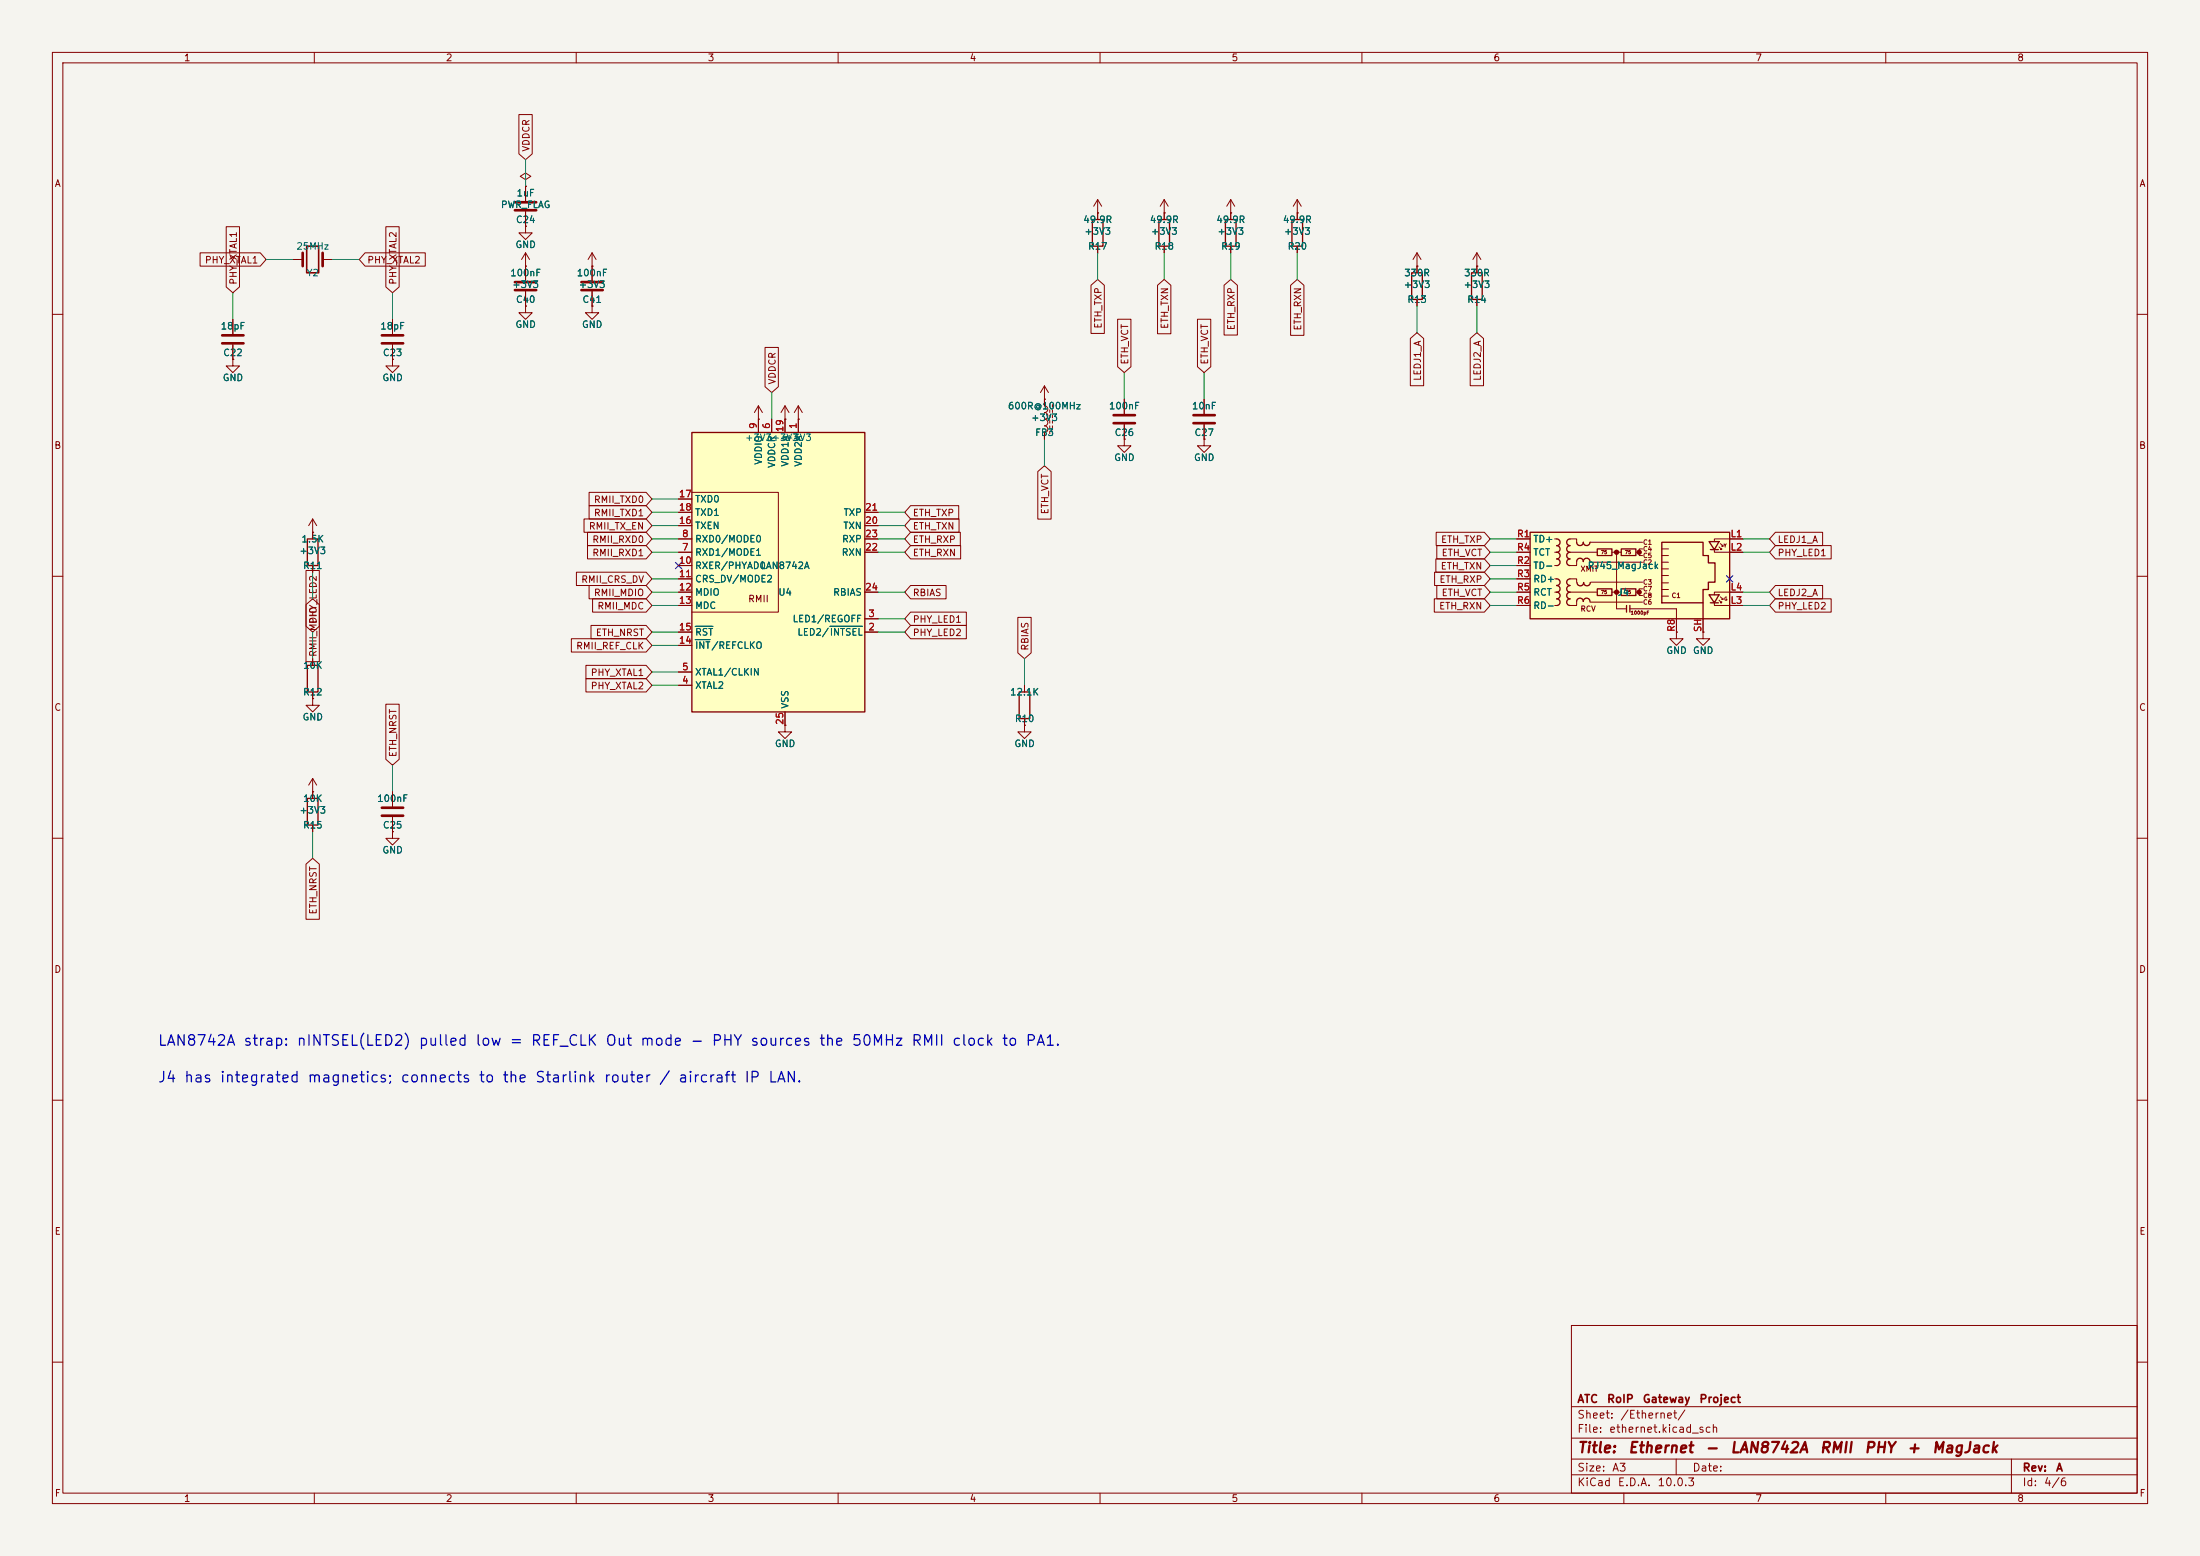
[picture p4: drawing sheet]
<svg xmlns="http://www.w3.org/2000/svg" width="420mm" height="297mm" viewBox="0 0 420 297" stroke-linecap="round" stroke-linejoin="round" font-family="sans-serif">
<path d="M0 0h420v297h-420z" fill="#f5f4ef" stroke="#f5f4ef" stroke-width=".19"/>
<g fill="none" stroke="#840000" stroke-width=".19">
<path d="M10 10h400v277h-400zM12 12h396v273h-396zM60 10v2M110 10v2M160 10v2M210 10v2M260 10v2M310 10v2M360 10v2M100.3 35.6v2.8M209.5 38.1v3.8M209.5 38.1l-.7 1.3"/>
<path d="M209.5 38.1l.8 1.3M222.2 38.1l-.7 1.3M222.2 38.1l.8 1.3M222.2 38.1v2.5M234.9 38.1v3.8M234.9 38.1l-.7 1.3M234.9 38.1l.8 1.3M247.6 38.1l-.7 1.3M247.6 38.1l.8 1.3M247.6 38.1v3.8M55.9 49.5h1.9M61.6 49.5h1.9"/>
<path d="M100.3 43.2v1.3h1.3l-1.3 1.2-1.2-1.2h1.2M100.3 43.2h.1M100.3 58.4v1.3h1.3l-1.3 1.3-1.2-1.3h1.2M100.3 58.4h.1M100.3 50.8h.1M100.3 40.4v2.8M100.3 48.3v5.3M100.3 55.6v2.8M100.3 48.3l-.7 1.2M100.3 48.3l.8 1.2M113 58.4v1.3h1.3l-1.3 1.3-1.2-1.3h1.2M113 58.4h.1"/>
<path d="M113 50.8h.1M113 48.3l-.7 1.2M113 48.3l.8 1.2M113 48.3v5.3M113 55.6v2.8M209.5 40.6h.1M209.5 47v1.3M222.2 40.6h.1M234.9 40.6h.1M234.9 47v1.3M247.6 40.6h.1M247.6 47v1.3"/>
<path d="M270.5 50.8h.1M270.5 48.3l-.8 1.2M270.5 48.3l.8 1.2M270.5 48.3v3.8M270.5 57.2v1.2M281.9 50.8h.1M281.9 48.3l-.7 1.2M281.9 48.3l.8 1.2M281.9 48.3v2.5M10 60h2M44.4 68.6v1.3h1.3l-1.3 1.2-1.2-1.2h1.2M44.4 68.6h.1"/>
<path d="M44.4 61v2.8M44.4 65.8v2.8M74.9 68.6v1.3h1.3l-1.3 1.2-1.2-1.2h1.2M74.9 68.6h.1M74.9 61v2.8M74.9 65.8v2.8M144.8 77.5l-.8 1.2M144.8 77.5l.7 1.2M144.8 77.5v2.5M149.9 77.5l-.8 1.2M149.9 77.5l.7 1.2M149.9 77.5v2.5"/>
<path d="M152.4 77.5l-.8 1.2M152.4 77.5l.8 1.2M152.4 77.5v2.5M199.4 76.2h.1M199.4 73.7v3.8a.64 .64 0 0 1 .6 .6 .64 .64 0 0 1-.6 .6 .64 .64 0 0 1 .6 .7 .64 .64 0 0 1-.6 .6M199.4 73.7l-.8 1.2M199.4 73.7l.8 1.2M200.4 77.2v.5M200.4 78.2v.5M200.4 79.2v.6M200.9 77.2v.5M200.9 78.2v.5"/>
<path d="M200.9 79.2v.6M229.9 76.2v2.8M408 60h2M59.7 99.1v3.8M59.7 99.1l-.8 1.2M59.7 99.1l.8 1.2M144.8 80h.1M149.9 80h.1M152.4 80h.1M199.4 80a.64 .64 0 0 1 .6 .6 .64 .64 0 0 1-.6 .7 .64 .64 0 0 1 .6 .6 .64 .64 0 0 1-.6 .7v1.2M200.4 80.3v.5M200.4 81.3v.5"/>
<path d="M200.4 82.3v.5M200.9 80.3v.5M200.9 81.3v.5M200.9 82.3v.5M214.6 83.8v1.3h1.3l-1.3 1.3-1.2-1.3h1.2M214.6 83.8h.1M229.9 83.8v1.3h1.2l-1.2 1.3-1.3-1.3h1.3M229.9 83.8h.1M229.9 81v2.8M10 110h2M59.7 101.6h.1M59.7 108v1.2"/>
<path d="M408 110h2M59.7 133.4v1.2h1.3l-1.3 1.3-1.3-1.3h1.3M59.7 133.4h.1M59.7 125.7v1.3M59.7 132.1v1.3M149.9 138.4v1.3h1.2l-1.2 1.3-1.3-1.3h1.3M149.9 138.4h.1M195.6 138.4v1.3h1.2l-1.2 1.3-1.3-1.3h1.3M195.6 138.4h.1M195.6 130.8v1.3M195.6 137.2v1.2M10 160h2"/>
<path d="M59.7 151.1v1.3M59.7 157.5v1.3M74.9 158.8v1.2h1.3l-1.3 1.3-1.2-1.3h1.2M74.9 158.8h.1M74.9 151.1v2.8M74.9 156v2.8M408 160h2M10 210h2M408 210h2M300 253h108v32h-108zM10 260h2M300 278.5h108"/>
<path d="M300 274.5h108M300 268.5h108M320 278.5v3M384 278.5v6.5M408 260h2M60 285v2M110 285v2M160 285v2M210 285v2M260 285v2M300 281.5h108M310 285v2"/>
<path d="M360 285v2"/>
</g>
<g fill="none" stroke="#840000" stroke-width=".51">
<path d="M98.3 38.6h4.1M57.8 48.3v2.5M61.6 48.3v2.5M98.3 53.8h4.1M98.3 55.4h4.1M98.3 40.1h4.1M111 53.8h4.1M111 55.4h4.1M42.4 64h4.1M42.4 65.5h4.1M72.9 64h4.1M72.9 65.5h4.1"/>
<path d="M227.8 79.2h4.1M227.8 80.8h4.1M72.9 154.2h4.1M72.9 155.7h4.1"/>
</g>
<path d="M208.5 41.9h2.1v5.1h-2.1zM233.9 41.9h2.1v5.1h-2.1zM246.6 41.9h2.1v5.1h-2.1zM269.5 52.1h2v5.1h-2zM58.7 102.9h2v5.1h-2zM58.7 127h2v5.1h-2zM194.6 132.1h2v5.1h-2zM58.7 152.4h2v5.1h-2z" fill="none" stroke="#840000" stroke-width=".25"/>
<path d="M58.5 47h2.3v5.1h-2.3z" fill="none" stroke="#840000" stroke-width=".3"/>
<path d="M132.1 82.6h33v53.3h-33z" fill="#ffffc2"/>
<path d="M132.1 82.6h33v53.3h-33z" fill="none" stroke="#840000" stroke-width=".25"/>
<g fill="none" stroke="#840000" stroke-width=".19">
<path d="M100.3 34.3l1-.6-1-.7-1 .7 1 .6v1.3M100.3 35.6h.1M129.5 95.3h2.6M129.5 97.8h2.6M132.1 94h16.5v22.8h-16.5M144.8 80v2.6M147.3 80v2.6M149.9 80v2.6M152.4 80v2.6M165.1 97.8h2.5M129.5 105.4h2.6M129.5 102.9h2.6"/>
<path d="M129.5 108h2.6M129.5 110.5h2.6M129.5 113h2.6M129.5 115.6h2.6M129.5 100.3h2.6M165.1 118.1h2.5M165.1 105.4h2.5M165.1 102.9h2.5M165.1 113h2.5M165.1 100.3h2.5M129.5 120.7h2.6M129.5 130.8h2.6"/>
<path d="M129.5 128.3h2.6M129.5 123.2h2.6M149.9 135.9v2.5M165.1 120.7h2.5M59.7 151.1h.1M59.7 148.6l-.8 1.3M59.7 148.6l.8 1.3M59.7 148.6v2.5"/>
</g>
<path d="M132.7 119.5h3.4M158.4 119.5h6.3M132.7 122.1h2.9" fill="none" stroke="#006464" stroke-width=".19"/>
<path d="M292.1 101.6h38.1v16.5h-38.1z" fill="#ffffc2"/>
<g fill="#840000" stroke="#840000" stroke-width=".51">
<circle cx="308.6" cy="105.4" r=".25"/>
<circle cx="308.6" cy="113" r=".25"/>
<circle cx="312.9" cy="105.4" r=".25"/>
<circle cx="312.9" cy="113" r=".25"/>
</g>
<g fill="none" stroke="#840000" stroke-width=".19">
<path d="M99.1 21.9h2.5v7.5l-1.3 1.1-1.2-1.1zM100.3 35.6h.1M100.3 35.6v2.8M38.2 48.3h11.5l1.1 1.2-1.1 1.3h-11.5zM43.2 43.3h2.5v11.5l-1.3 1.1-1.2-1.1zM69.7 48.3h11.5v2.5h-11.5l-1.1-1.3zM73.7 43.3h2.5v11.5l-1.3 1.1-1.2-1.1zM100.3 58.4h.1M100.3 50.8h.1M100.3 43.2h.1M100.3 40.4v2.8M100.3 50.8v2.8"/>
<path d="M100.3 55.6v2.8M113 58.4h.1M113 50.8h.1M113 50.8v2.8M113 55.6v2.8M208.3 54.5l1.2-1.2 1.3 1.2v9.1h-2.5zM209.5 40.6h.1M209.5 40.6v1.3M209.5 47v1.3M221 54.5l1.2-1.2 1.3 1.2v9.2h-2.5zM222.2 40.6h.1M222.2 40.6v1.3"/>
<path d="M222.2 47v1.3M233.7 54.5l1.2-1.2 1.3 1.2v9.4h-2.5zM234.9 40.6h.1M234.9 40.6v1.3M234.9 47v1.3M246.4 54.5l1.2-1.2 1.3 1.2v9.5h-2.5zM247.6 40.6h.1M247.6 40.6v1.3M247.6 47v1.3M270.5 50.8h.1M270.5 50.8v1.3M270.5 57.2v1.2"/>
<path d="M281.9 50.8h.1M281.9 50.8v1.3M281.9 57.2v1.2M44.4 68.6h.1M44.4 61v2.8M44.4 65.8v2.8M74.9 68.6h.1M74.9 61v2.8M74.9 65.8v2.8M146 66.3h2.6v7.5l-1.3 1.1-1.3-1.1zM199.4 76.2h.1M199.4 76.2v1.3"/>
<path d="M213.4 60.9h2.5v9.1l-1.3 1.1-1.2-1.1zM214.6 76.2v2.8M228.6 60.9h2.5v9.1l-1.2 1.1-1.3-1.1zM229.9 76.2v2.8M269.2 64.6l1.3-1.1 1.3 1.1v9h-2.6zM280.7 64.6l1.2-1.1 1.3 1.1v9h-2.5zM111.5 99.1h11.8l1.2 1.2-1.2 1.3h-11.8zM112.5 94h10.8l1.2 1.3-1.2 1.2h-10.8zM112.5 96.5h10.8l1.2 1.3-1.2 1.3h-10.8zM129.5 95.3h2.6M129.5 97.8h2.6M144.8 80h.1"/>
<path d="M144.8 80v2.6M147.3 80v2.6M149.9 80h.1M149.9 80v2.6M152.4 80h.1M152.4 80v2.6M165.1 97.8h2.5M173.8 99.1h9.3v2.5h-9.3l-1.1-1.3zM173.8 96.5h9.2v2.6h-9.2l-1.1-1.3zM198.1 90l1.3-1.1 1.3 1.1v9.1h-2.6zM199.4 82.6v1.2M214.6 83.8h.1"/>
<path d="M214.6 81v2.8M229.9 83.8h.1M229.9 81v2.8M58.4 108.9h2.6v10.6l-1.3 1.2-1.3-1.2zM58.4 115.4l1.3-1.1 1.3 1.1v10.9h-2.6zM59.7 101.6h.1M59.7 101.6v1.3M59.7 108v1.2M110 109.2h13.3l1.2 1.3-1.2 1.3h-13.3zM112.2 104.1h11.1l1.2 1.3-1.2 1.3h-11.1zM112.2 101.6h11.1l1.2 1.3-1.2 1.2h-11.1zM112.5 111.8h10.8l1.2 1.2-1.2 1.3h-10.8z"/>
<path d="M112.8 119.4h10.5l1.2 1.3-1.2 1.2h-10.5zM113.1 114.3h10.2l1.2 1.3-1.2 1.2h-10.2zM129.5 105.4h2.6M129.5 113h2.6M129.5 102.9h2.6M129.5 108h2.6M129.5 110.5h2.6M129.5 115.6h2.6M129.5 100.3h2.6M165.1 105.4h2.5M165.1 113h2.5M165.1 102.9h2.5"/>
<path d="M165.1 118.1h2.5M165.1 100.3h2.5M173.8 104.1h9.6v2.6h-9.6l-1.1-1.3zM173.8 111.8h6.8v2.5h-6.8l-1.1-1.3zM173.8 101.6h9.5v2.5h-9.5l-1.1-1.2zM173.8 119.4h10.7v2.5h-10.7l-1.1-1.2zM173.8 116.8h10.7v2.6h-10.7l-1.1-1.3zM194.3 117.8h2.6v6.8l-1.3 1.1-1.3-1.1zM273.8 114.3h9.6l1.1 1.3-1.1 1.2h-9.6zM273.9 109.2h9.5l1.1 1.3-1.1 1.3h-9.5zM274.1 106.7h9.3l1.1 1.3-1.1 1.2h-9.3zM274.2 101.6h9.2l1.1 1.3-1.1 1.2h-9.2z"/>
<path d="M274.3 104.1h9.1l1.1 1.3-1.1 1.3h-9.1zM274.3 111.8h9.1l1.1 1.2-1.1 1.3h-9.1zM289.6 105.4h2.5M289.6 113h2.5M289.6 102.9h2.5M289.6 108h2.5M289.6 110.5h2.5M289.6 115.6h2.5M296.8 105.4h.4M296.8 113h.4M296.8 102.9h.4M296.8 108h.4"/>
<path d="M296.8 110.5h.4M296.8 115.6h.4M299.7 102.9h1.3v.6M299.7 110.5h1.3v.6M299.7 105.4h5.2M299.7 113h5.1M301 107.3v.7h-1.3M301 114.9v.7h-1.3M303.5 103.5h10.1M303.5 107.3h10.1M303.5 114.9h10.1M303.7 111.1h9.9"/>
<path d="M307.7 105.4h1.8M307.7 113h1.8M308.6 105.4v10.8h1.9M311.1 116.2h8.9v4.5M312.4 105.4h.5M312.4 113h.5M313.6 104.8h-.7v1.2h.7M313.6 112.4h-.7v1.3h.7M317.2 107.3h1.3M317.2 108.6h1.3M317.2 109.9h1.3M317.2 111.3h1.3"/>
<path d="M317.2 112.5h1.3M317.2 104.8h1.3M317.2 106h1.3M317.2 113.8h1.3M325.1 118.1v2.6M327.3 104.9v.5h5.4M327.3 115.1v.5h5.4M328.2 104.4l.5 .5h-.3M328.2 114.6l.5 .5h-.3M328.4 103.8l.5 .5h-.2M328.4 113.9l.5 .5h-.2M328.7 104.6v.3"/>
<path d="M328.7 114.8v.3M328.9 104v.3M328.9 114.2v.2M332.7 102.9h-5.4v.5M332.7 113h-5.4v.5M338.9 101.6h9v2.5h-9l-1.1-1.2zM338.9 104.1h10.7v2.6h-10.7l-1.1-1.3zM338.9 114.3h10.7v2.5h-10.7l-1.1-1.2zM338.9 111.8h9v2.5h-9l-1.1-1.3zM59.7 133.4h.1M59.7 125.7v1.3M59.7 132.1v1.3"/>
<path d="M73.7 134.4h2.5v10.5l-1.3 1.2-1.2-1.2zM109.1 121.9h14.2l1.2 1.3-1.2 1.3h-14.2zM111.9 129.5h11.4l1.2 1.3-1.2 1.3h-11.4zM111.9 127h11.4l1.2 1.3-1.2 1.2h-11.4zM129.5 120.7h2.6M129.5 130.8h2.6M129.5 128.3h2.6M129.5 123.2h2.6M149.9 138.4h.1M149.9 135.9v2.5M165.1 120.7h2.5M195.6 138.4h.1"/>
<path d="M195.6 130.8v1.3M195.6 137.2v1.2M320 120.7v1.2h1.3l-1.3 1.3-1.2-1.3h1.2M320 120.7h.1M325.1 120.7v1.2h1.3l-1.3 1.3-1.3-1.3h1.3M325.1 120.7h.1M59.7 151.1h.1M59.7 151.1v1.3M59.7 157.5v1.3M74.9 158.8h.1M74.9 151.1v2.8M74.9 156v2.8"/>
<path d="M58.4 164.9l1.3-1.1 1.3 1.1v10.6h-2.6z"/>
</g>
<g fill="none" stroke="#840000" stroke-width=".25">
<path d="M221.2 41.9h2.1v5.1h-2.1zM280.9 52.1h2.1v5.1h-2.1zM292.1 101.6h38.1v16.5h-38.1zM297.2 110.5a.64 .64 0 0 1 .6 .6 .64 .64 0 0 1-.6 .7 .64 .64 0 0 1 .6 .6 .64 .64 0 0 1-.6 .6M297.2 102.9a.64 .64 0 0 1 .6 .6 .64 .64 0 0 1-.6 .6 .64 .64 0 0 1 .6 .7 .64 .64 0 0 1-.6 .6 .63 .63 0 0 1 .6 .7 .63 .63 0 0 1-.6 .6 .63 .63 0 0 1 .6 .6 .63 .63 0 0 1-.6 .7M297.2 113a.64 .64 0 0 1 .6 .7 .64 .64 0 0 1-.6 .6 .64 .64 0 0 1 .6 .6 .64 .64 0 0 1-.6 .7M299.7 102.9a.63 .63 0 0 0-.6 .6 .63 .63 0 0 0 .6 .6 .64 .64 0 0 0-.6 .7 .64 .64 0 0 0 .6 .6 .64 .64 0 0 0-.6 .6 .64 .64 0 0 0 .6 .7 .63 .63 0 0 0-.6 .6 .63 .63 0 0 0 .6 .7M299.7 110.5a.63 .63 0 0 0-.6 .6 .63 .63 0 0 0 .6 .7 .64 .64 0 0 0-.6 .6 .64 .64 0 0 0 .6 .6M299.7 113a.63 .63 0 0 0-.6 .7 .63 .63 0 0 0 .6 .6 .63 .63 0 0 0-.6 .7 .63 .63 0 0 0 .6 .6M301 114.8a.64 .64 0 0 1 .6-.6 .64 .64 0 0 1 .7 .6M302.3 114.8a.64 .64 0 0 1 .6-.6 .64 .64 0 0 1 .6 .6M303.5 103.5a.64 .64 0 0 1-.6 .6 .64 .64 0 0 1-.6-.6 .64 .64 0 0 1-.7 .6 .64 .64 0 0 1-.6-.6"/>
<path d="M303.5 107.2a.64 .64 0 0 0-.6-.6 .64 .64 0 0 0-.6 .6 .64 .64 0 0 0-.7-.6 .64 .64 0 0 0-.6 .6M303.6 111.2a.64 .64 0 0 1-.6 .6 .64 .64 0 0 1-.7-.6 .64 .64 0 0 1-.6 .6 .64 .64 0 0 1-.6-.6M304.9 104.8h2.8v1.2h-2.8zM304.9 112.4h2.8v1.3h-2.8zM309.5 104.8h2.8v1.2h-2.8zM309.5 112.4h2.8v1.3h-2.8zM310.5 115.6v1.2M311.1 115.6v1.2M317.2 103.5h7.9v2.5h1v1.4h1.3v3.7h-1.3v1.4h-1v2.6h-7.9zM325.1 115.1v3M326.3 103.4h1.9l-.9 1.5zM326.3 113.5h1.9l-.9 1.6z"/>
<path d="M326.5 104.9h1.5M326.5 115.1h1.5"/>
</g>
<path d="M212.6 79.2h4.1M212.6 80.8h4.1" fill="none" stroke="#840000" stroke-width=".51"/>
<g fill="none" stroke="#009600" stroke-width=".19">
<path d="M100.3 30.5v5.1M44.4 55.9v5.1M50.8 49.5h5.1M63.5 49.5h5.1M74.9 55.9v5.1M209.5 48.3v5M222.2 48.3v5M234.9 48.3v5M247.6 48.3v5M270.5 58.4v5.1M281.9 58.4v5.1M147.3 74.9v5.1"/>
<path d="M214.6 71.1v5.1M229.9 71.1v5.1M124.5 95.3h5M124.5 97.8h5M167.6 97.8h5.1M199.4 83.8v5.1M59.7 109.2v5.1M124.5 100.3h5M124.5 105.4h5M124.5 113h5M124.5 115.6h5M124.5 102.9h5"/>
<path d="M124.5 110.5h5M167.6 100.3h5.1M167.6 105.4h5.1M167.6 113h5.1M167.6 118.1h5.1M167.6 102.9h5.1M284.5 105.4h5.1M284.5 113h5.1M284.5 115.6h5.1M284.5 102.9h5.1M284.5 108h5.1M284.5 110.5h5.1"/>
<path d="M332.7 105.4h5.1M332.7 113h5.1M332.7 115.6h5.1M332.7 102.9h5.1M59.7 120.7v5M124.5 120.7h5M124.5 123.2h5M124.5 130.8h5M124.5 128.3h5M167.6 120.7h5.1M195.6 125.7v5.1M59.7 158.8v5"/>
<path d="M74.9 146.1v5"/>
</g>
<path d="M128.9 107.3l1.2 1.3M130.1 107.3l-1.2 1.3M329.6 109.9l1.2 1.2M330.8 109.9l-1.2 1.2" fill="none" stroke="#000084" stroke-width=".19"/>
<path d="M132.7 119.5h3.4M158.4 119.5h6.3M132.7 122.1h2.9" fill="none" stroke="#006464" stroke-width=".19"/>
<g font-size="2" fill="#0000c2">
<text x="30" y="200.1">LAN8742A strap: nINTSEL(LED2) pulled low = REF_CLK Out mode - PHY sources the 50MHz RMII clock to PA1.</text>
<text x="30" y="207.1">J4 has integrated magnetics; connects to the Starlink router / aircraft IP LAN.</text>
</g>
<g font-size="2" fill="#840000">
<text x="301" y="277.8">Title:</text>
<text x="310.7" y="277.8">Ethernet</text>
<text x="325.4" y="277.8">-</text>
<text x="330.2" y="277.8">LAN8742A</text>
<text x="347.2" y="277.8">RMII</text>
<text x="355.8" y="277.8">PHY</text>
<text x="363.9" y="277.8">+</text>
<text x="368.7" y="277.8">MagJack</text>
</g>
<g font-size="1.5" fill="#840000">
<text x="301" y="268.1">ATC</text>
<text x="306.7" y="268.1">RoIP</text>
<text x="313.5" y="268.1">Gateway</text>
<text x="324.3" y="268.1">Project</text>
<text x="301" y="273.8">File:</text>
<text x="301" y="271.1">Sheet:</text>
<text x="307.1" y="273.8">ethernet.kicad_sch</text>
<text x="309.2" y="271.1">/Ethernet/</text>
<text x="301" y="281.2">Size:</text>
<text x="307.6" y="281.2">A3</text>
<text x="323" y="281.2">Date:</text>
<text x="386" y="281.2">Rev:</text>
<text x="392.4" y="281.2">A</text>
<text x="301" y="284">KiCad</text>
<text x="308.7" y="284">E.D.A.</text>
<text x="316.3" y="284">10.0.3</text>
<text x="386" y="284">Id:</text>
<text x="390.1" y="284">4/6</text>
</g>
<g font-size="1.3" fill="#840000">
<text x="35" y="12">1</text>
<text x="85" y="12">2</text>
<text x="135" y="12">3</text>
<text x="185" y="12">4</text>
<text x="235" y="12">5</text>
<text x="285" y="12">6</text>
<text x="335" y="12">7</text>
<text x="385" y="12">8</text>
<text x="101.4" y="29.1" transform="rotate(-90 101.4 29.1)">VDDCR</text>
<text x="10.3" y="36">A</text>
<text x="408.3" y="36">A</text>
<text x="39" y="50.6">PHY_XTAL1</text>
<text x="45.5" y="54.5" transform="rotate(-90 45.5 54.5)">PHY_XTAL1</text>
<text x="76" y="54.5" transform="rotate(-90 76 54.5)">PHY_XTAL2</text>
<text x="210.6" y="62.8" transform="rotate(-90 210.6 62.8)">ETH_TXP</text>
<text x="223.3" y="62.9" transform="rotate(-90 223.3 62.9)">ETH_TXN</text>
<text x="236" y="63.1" transform="rotate(-90 236 63.1)">ETH_RXP</text>
<text x="248.7" y="63.2" transform="rotate(-90 248.7 63.2)">ETH_RXN</text>
<text x="215.7" y="69.7" transform="rotate(-90 215.7 69.7)">ETH_VCT</text>
<text x="230.9" y="69.7" transform="rotate(-90 230.9 69.7)">ETH_VCT</text>
<text x="148.4" y="73.5" transform="rotate(-90 148.4 73.5)">VDDCR</text>
<text x="271.6" y="72.8" transform="rotate(-90 271.6 72.8)">LEDJ1_A</text>
<text x="283" y="72.8" transform="rotate(-90 283 72.8)">LEDJ2_A</text>
<text x="10.3" y="86">B</text>
<text x="408.2" y="86">B</text>
<text x="112.3" y="101.4">RMII_TX_EN</text>
<text x="113.3" y="96.3">RMII_TXD0</text>
<text x="113.3" y="98.9">RMII_TXD1</text>
<text x="174.1" y="101.4">ETH_TXN</text>
<text x="174.1" y="98.9">ETH_TXP</text>
<text x="200.5" y="98.3" transform="rotate(-90 200.5 98.3)">ETH_VCT</text>
<text x="113" y="106.5">RMII_RXD1</text>
<text x="113" y="103.9">RMII_RXD0</text>
<text x="174.1" y="106.5">ETH_RXN</text>
<text x="174.1" y="103.9">ETH_RXP</text>
<text x="275" y="103.9">ETH_TXP</text>
<text x="275.1" y="106.5">ETH_VCT</text>
<text x="339.2" y="103.9">LEDJ1_A</text>
<text x="339.2" y="106.5">PHY_LED1</text>
<text x="110.9" y="111.6">RMII_CRS_DV</text>
<text x="274.7" y="111.6">ETH_RXP</text>
<text x="274.9" y="109">ETH_TXN</text>
<text x="60.8" y="119.2" transform="rotate(-90 60.8 119.2)">PHY_LED2</text>
<text x="113.3" y="114.1">RMII_MDIO</text>
<text x="113.9" y="116.6">RMII_MDC</text>
<text x="142.7" y="115.3">RMII</text>
<text x="174.1" y="114.1">RBIAS</text>
<text x="174.1" y="119.2">PHY_LED1</text>
<text x="274.6" y="116.6">ETH_RXN</text>
<text x="275.1" y="114.1">ETH_VCT</text>
<text x="339.2" y="116.6">PHY_LED2</text>
<text x="339.2" y="114.1">LEDJ2_A</text>
<text x="60.8" y="125.5" transform="rotate(-90 60.8 125.5)">RMII_MDIO</text>
<text x="109.9" y="124.3">RMII_REF_CLK</text>
<text x="113.6" y="121.7">ETH_NRST</text>
<text x="174.1" y="121.7">PHY_LED2</text>
<text x="196.6" y="124.3" transform="rotate(-90 196.6 124.3)">RBIAS</text>
<text x="112.7" y="131.9">PHY_XTAL2</text>
<text x="112.7" y="129.3">PHY_XTAL1</text>
<text x="10.3" y="136">C</text>
<text x="408.2" y="136">C</text>
<text x="76" y="144.6" transform="rotate(-90 76 144.6)">ETH_NRST</text>
<text x="60.8" y="174.7" transform="rotate(-90 60.8 174.7)">ETH_NRST</text>
<text x="10.3" y="186">D</text>
<text x="408.2" y="186">D</text>
<text x="10.3" y="236">E</text>
<text x="408.3" y="236">E</text>
<text x="10.3" y="286">F</text>
<text x="35" y="287">1</text>
<text x="85" y="287">2</text>
<text x="135" y="287">3</text>
<text x="185" y="287">4</text>
<text x="235" y="287">5</text>
<text x="285" y="287">6</text>
<text x="335" y="287">7</text>
<text x="385" y="287">8</text>
<text x="408.3" y="286">F</text>
</g>
<g font-size="1.3" fill="#006464">
<text x="95.5" y="40">PWR_FLAG</text>
<text x="98.5" y="37.8">1uF</text>
<text x="56.5" y="48">25MHz</text>
<text x="98.3" y="47.7">GND</text>
<text x="98.4" y="42.9">C24</text>
<text x="206.7" y="42.9">49.9R</text>
<text x="206.9" y="45.1">+3V3</text>
<text x="207.6" y="48">R17</text>
<text x="219.4" y="42.9">49.9R</text>
<text x="219.6" y="45.1">+3V3</text>
<text x="220.3" y="48">R18</text>
<text x="232.1" y="42.9">49.9R</text>
<text x="232.3" y="45.1">+3V3</text>
<text x="233" y="48">R19</text>
<text x="244.8" y="42.9">49.9R</text>
<text x="245" y="45.1">+3V3</text>
<text x="245.7" y="48">R20</text>
<text x="58.4" y="53">Y2</text>
<text x="97.3" y="53">100nF</text>
<text x="110" y="53">100nF</text>
<text x="268" y="53">330R</text>
<text x="279.4" y="53">330R</text>
<text x="97.7" y="55.3">+3V3</text>
<text x="98.4" y="58.1">C40</text>
<text x="110.4" y="55.3">+3V3</text>
<text x="111.1" y="58.1">C41</text>
<text x="267.9" y="55.3">+3V3</text>
<text x="268.6" y="58.1">R13</text>
<text x="279.3" y="55.3">+3V3</text>
<text x="280" y="58.1">R14</text>
<text x="42" y="63.2">18pF</text>
<text x="72.5" y="63.2">18pF</text>
<text x="98.3" y="62.9">GND</text>
<text x="111" y="62.9">GND</text>
<text x="42.5" y="68.3">C22</text>
<text x="73" y="68.3">C23</text>
<text x="42.4" y="73.1">GND</text>
<text x="72.9" y="73.1">GND</text>
<text x="192.3" y="78.4">600R@100MHz</text>
<text x="196.7" y="80.7">+3V3</text>
<text x="197.5" y="83.5">FB3</text>
<text x="211.6" y="78.4">100nF</text>
<text x="212.7" y="83.5">C26</text>
<text x="227.4" y="78.4">10nF</text>
<text x="227.9" y="83.5">C27</text>
<text x="142.1" y="84.5">+3V3</text>
<text x="145.8" y="88.8" transform="rotate(-90 145.8 88.8)">VDDIO</text>
<text x="148.3" y="89.4" transform="rotate(-90 148.3 89.4)">VDDCR</text>
<text x="149.8" y="84.5">+3V3</text>
<text x="150.8" y="89.2" transform="rotate(-90 150.8 89.2)">VDD1A</text>
<text x="153.4" y="89.2" transform="rotate(-90 153.4 89.2)">VDD2A</text>
<text x="212.6" y="88.3">GND</text>
<text x="227.8" y="88.3">GND</text>
<text x="132.6" y="101.3">TXEN</text>
<text x="132.6" y="96.2">TXD0</text>
<text x="132.6" y="98.8">TXD1</text>
<text x="160.9" y="101.3">TXN</text>
<text x="160.9" y="98.8">TXP</text>
<text x="57" y="106.1">+3V3</text>
<text x="57.4" y="103.8">1.5K</text>
<text x="132.6" y="106.4">RXD1/MODE1</text>
<text x="132.6" y="103.8">RXD0/MODE0</text>
<text x="160.6" y="106.4">RXN</text>
<text x="160.6" y="103.8">RXP</text>
<text x="292.6" y="103.8">TD+</text>
<text x="292.6" y="106.4">TCT</text>
<text x="57.7" y="108.9">R11</text>
<text x="132.6" y="108.9">RXER/PHYAD0</text>
<text x="132.6" y="111.5">CRS_DV/MODE2</text>
<text x="145.1" y="108.9">LAN8742A</text>
<text x="292.6" y="108.9">TD-</text>
<text x="292.6" y="111.5">RD+</text>
<text x="303" y="108.9">RJ45_MagJack</text>
<text x="132.6" y="114">MDIO</text>
<text x="132.6" y="116.5">MDC</text>
<text x="148.5" y="114">U4</text>
<text x="151.2" y="119.1">LED1/REGOFF</text>
<text x="158.9" y="114">RBIAS</text>
<text x="292.6" y="114">RCT</text>
<text x="292.6" y="116.5">RD-</text>
<text x="308.7" y="114">J4</text>
<text x="132.6" y="124.2">INT/REFCLKO</text>
<text x="132.6" y="121.6">RST</text>
<text x="152.1" y="121.6">LED2/INTSEL</text>
<text x="318" y="125.1">GND</text>
<text x="323.1" y="125.1">GND</text>
<text x="57.7" y="128">10K</text>
<text x="132.6" y="131.8">XTAL2</text>
<text x="132.6" y="129.2">XTAL1/CLKIN</text>
<text x="57.7" y="137.8">GND</text>
<text x="57.7" y="133.1">R12</text>
<text x="150.8" y="135.4" transform="rotate(-90 150.8 135.4)">VSS</text>
<text x="192.7" y="133.1">12.1K</text>
<text x="147.8" y="142.9">GND</text>
<text x="193.5" y="142.9">GND</text>
<text x="193.6" y="138.1">R10</text>
<text x="57" y="155.6">+3V3</text>
<text x="57.7" y="153.4">10K</text>
<text x="71.9" y="153.4">100nF</text>
<text x="57.7" y="158.5">R15</text>
<text x="73" y="158.5">C25</text>
<text x="72.9" y="163.2">GND</text>
</g>
<g font-size="1.3" fill="#a90000">
<text x="144.8" y="82" transform="rotate(-90 144.8 82)">9</text>
<text x="147.3" y="82" transform="rotate(-90 147.3 82)">6</text>
<text x="149.8" y="82.6" transform="rotate(-90 149.8 82.6)">19</text>
<text x="152.4" y="82" transform="rotate(-90 152.4 82)">1</text>
<text x="129.5" y="95.2">17</text>
<text x="129.5" y="100.3">16</text>
<text x="129.5" y="97.8">18</text>
<text x="165.1" y="100.3">20</text>
<text x="165.1" y="97.8">21</text>
<text x="129.5" y="107.9">10</text>
<text x="130.1" y="105.4">7</text>
<text x="130.1" y="102.8">8</text>
<text x="165.1" y="105.4">22</text>
<text x="165.1" y="102.8">23</text>
<text x="289.5" y="102.8">R1</text>
<text x="289.5" y="107.9">R2</text>
<text x="289.5" y="105.4">R4</text>
<text x="330.2" y="102.8">L1</text>
<text x="330.2" y="105.4">L2</text>
<text x="129.5" y="110.5">11</text>
<text x="129.5" y="113">12</text>
<text x="165.1" y="113">24</text>
<text x="289.5" y="110.5">R3</text>
<text x="289.5" y="113">R5</text>
<text x="330.2" y="113">L4</text>
<text x="129.5" y="115.5">13</text>
<text x="165.7" y="118.1">3</text>
<text x="289.5" y="115.5">R6</text>
<text x="330.2" y="115.5">L3</text>
<text x="129.5" y="123.2">14</text>
<text x="129.5" y="120.6">15</text>
<text x="165.7" y="120.6">2</text>
<text x="320" y="120.7" transform="rotate(-90 320 120.7)">R8</text>
<text x="325.1" y="120.8" transform="rotate(-90 325.1 120.8)">SH</text>
<text x="130.1" y="130.8">4</text>
<text x="130.1" y="128.2">5</text>
<text x="149.8" y="138.5" transform="rotate(-90 149.8 138.5)">25</text>
</g>
<g font-size="1" fill="#840000">
<text x="301.6" y="109.4">XMIT</text>
<text x="301.6" y="117">RCV</text>
</g>
<g font-size=".9" fill="#840000">
<text x="313.6" y="104.2">C1</text>
<text x="313.6" y="105.5">C4</text>
<text x="313.6" y="106.7">C5</text>
<text x="313.6" y="108">C2</text>
<text x="313.6" y="111.8">C3</text>
<text x="313.6" y="113.1">C7</text>
<text x="313.6" y="114.3">C8</text>
<text x="313.6" y="115.6">C6</text>
<text x="319" y="114.3">C1</text>
</g>
<g font-size=".6" fill="#840000">
<text x="305.6" y="105.9">75</text>
<text x="310.1" y="105.9">75</text>
<text x="329" y="104.6">Y</text>
<text x="305.6" y="113.5">75</text>
<text x="310.1" y="113.5">75</text>
<text x="311.2" y="117.5">1000pF</text>
<text x="329.1" y="114.8">G</text>
</g>
</svg>
